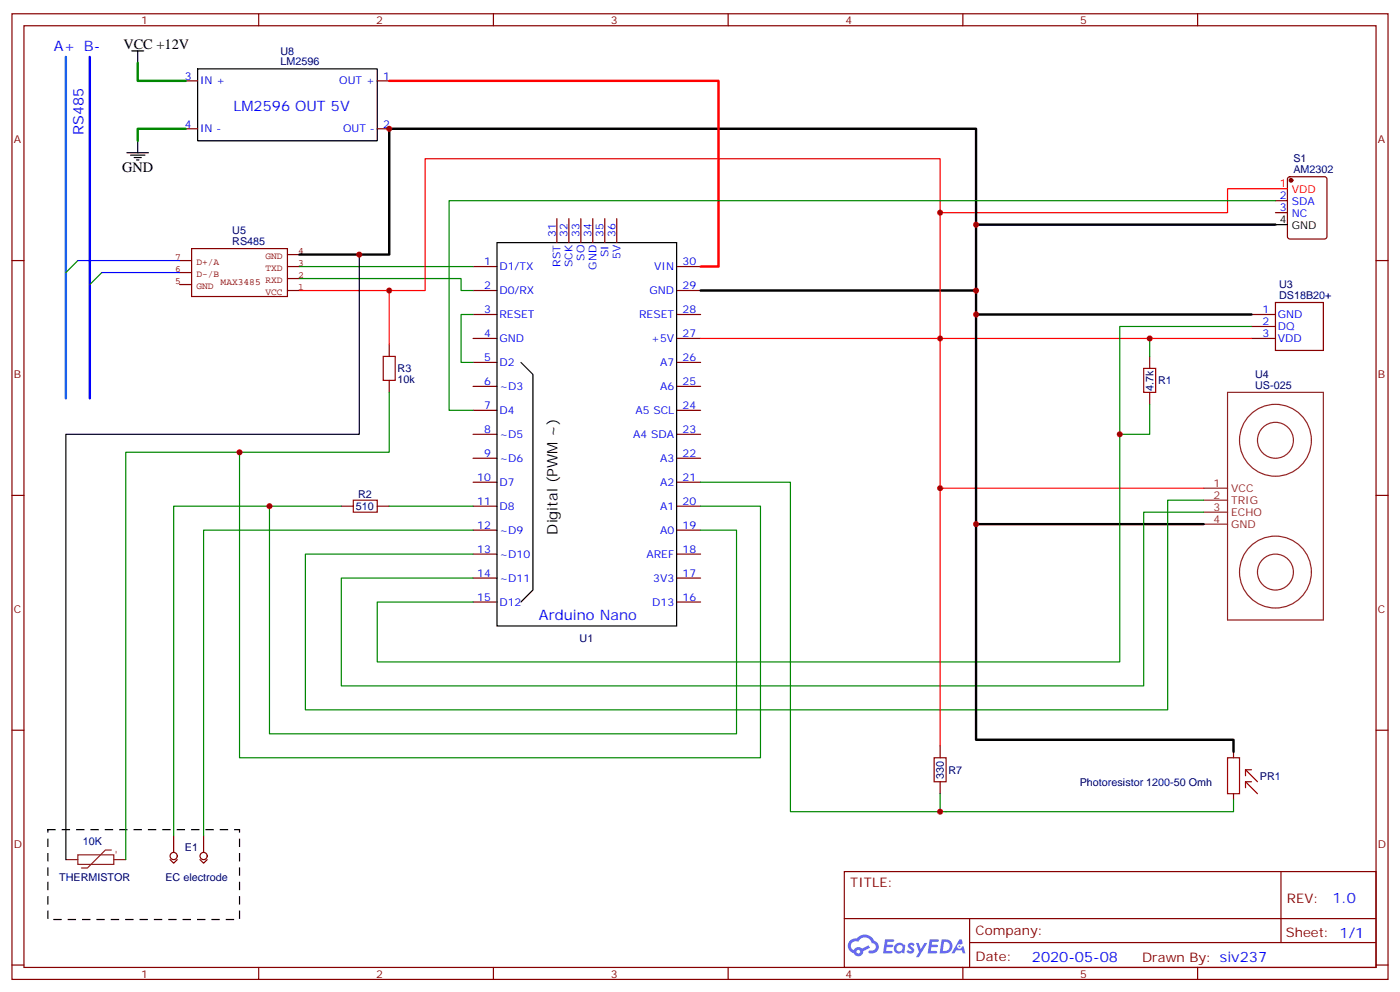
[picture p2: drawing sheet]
<svg xmlns="http://www.w3.org/2000/svg" width="412mm" height="292mm" viewBox="0 0 412 292" stroke-linecap="round" stroke-linejoin="round" font-family="sans-serif">
<g fill="none" stroke="#870000" stroke-width=".35">
<path d="M3.5 4.1h405.4v284.3h-405.4zM7.1 7.6h398.2v277.3h-398.2zM76.2 4.1v3.5M145.3 4.1v3.5M214.5 4.1v3.5M283.6 4.1v3.5M352.8 4.1v3.5M3.5 76.7h3.6M405.3 76.7h3.6M3.5 145.9h3.6M405.3 145.9h3.6M3.5 215h3.6"/>
<path d="M405.3 215h3.6M248.7 256.6h156.6v28.3h-156.6zM377.3 256.7v20.8M248.7 270.5h156.5M285.6 277.5h119.6M285.6 270.5v14.1M3.5 284.2h3.6M76.2 284.9v3.5M145.3 284.9v3.5M214.5 284.9v3.5M283.6 284.9v3.5M352.8 284.9v3.5"/>
<path d="M405.3 284.2h3.6"/>
</g>
<g fill="#5487ff">
<path d="M267.7 277.8a1.22 1.22 0 0 1 1.7 .3l-.4 .6a.47 .47 0 0 0-.3-.4 .47 .47 0 0 0-.5 .1l.1 .3a1.14 1.14 0 0 1 .8 1.7 1.14 1.14 0 0 1-1.9 0l-.2-.2 .5-.5 .7 .4a.29 .29 0 0 0 .3-.2 .29 .29 0 0 0-.2-.4 1.04 1.04 0 0 1-.6-1.7z"/>
<path d="M260.7 276.6h2.4l.3 .2-.2 .5h-1.8l-.1 .9h1.5l.3 .3-.3 .4h-1.6l-.2 1.1 1.7 .1 .2 .3-.2 .3h-2.6z"/>
<path d="M273.8 276.6h2.4l.3 .2-.1 .5h-1.8l-.2 .9h1.6l.3 .3-.4 .4h-1.6l-.1 1.1 1.7 .1 .2 .3-.2 .3h-2.6z"/>
<path d="M282.6 276.6h.7l.3 1.2-.6 .3a.69 .69 0 0 0-1 .3 .69 .69 0 0 0 .4 1 .69 .69 0 0 0 .9-.6l.5-.3 .6 2.2h-.8l-.2-.9h-1.8l-.5 .9h-.8z"/>
<path d="M269.8 277.7h.8l.6 1.8 1.1-1.8h.9l-2.6 4.1h-.8l.9-1.5z"/>
<path d="M277.4 276.6l-.6 4.1h1.3a2.11 2.11 0 0 0 2.5-2.1 2.11 2.11 0 0 0-2.5-2zM278.1 277.3a1.39 1.39 0 0 1 1.7 1.4 1.39 1.39 0 0 1-1.8 1.3h-.3z"/>
<path d="M263.7 278.2a1.54 1.54 0 0 0-.1 2.1 1.54 1.54 0 0 0 2.2 .2l.6 .2 .3-2.3-.2-.2-.4-.1a1.49 1.49 0 0 0-2.4 .1zM264 279.2a.94 .94 0 0 1 1.8 0 .94 .94 0 0 1-1.8 0z"/>
<path d="M250.4 276.9a2.18 2.18 0 0 0 1.1 3.8 1.44 1.44 0 0 0 1.6 .9 1.44 1.44 0 0 0 1.2-1.5l2-1-.5-.7-1.9 .9a1.47 1.47 0 0 0-2.4 .5 1.39 1.39 0 0 1-.7-2 1.39 1.39 0 0 1 2-.4 2.12 2.12 0 0 1 2.2-1.3 2.12 2.12 0 0 1 1.9 1.6 1.14 1.14 0 0 1 1.1 1.5 1.14 1.14 0 0 1-1.7 .7 .43 .43 0 0 0-.5 .3 .43 .43 0 0 0 .4 .5 1.98 1.98 0 0 0 2.5-1.2 1.98 1.98 0 0 0-1.2-2.5 3.1 3.1 0 0 0-5.3-.7l-.9 .1zM252.3 280.2a.55 .55 0 0 1 1.1 0 .55 .55 0 0 1-1.1 0z"/>
<circle cx="282.6" cy="278.7" r=".26"/>
</g>
<g fill="none" stroke="#870000" stroke-width=".35">
<path d="M54.7 23.8h3.5M54.7 37.9h3.5M111.1 23.8h3.6M111.1 37.9h3.6M375.7 59.1h3.5M379.5 52.2l.4-.2h10.3l.6 .5 .1 17.2-.5 .6-10.5 .1-.6-.5-.1-17.2zM139.3 78.5h7.1M164 64.4v7M167.6 64.4v7M171.1 64.4v7M174.6 64.4v7M178.2 64.4v7"/>
<path d="M181.7 64.4v7M199.3 78.5h7.1M375.7 62.6h3.5M139.3 85.5h7.1M139.3 92.6h7.1M139.3 99.7h7.1M199.3 85.5h7.1M199.3 92.6h7.1M199.3 99.7h7.1M368.7 92.6h7M368.7 99.7h7M368.7 96.1h7"/>
<path d="M375.7 89.1h14.1v14.1h-14.1zM114.7 101.4v3.6M114.7 112v3.5M139.3 106.7h7.1M139.3 113.8h7.1M199.3 106.7h7.1M199.3 113.8h7.1M338.7 105v3.5M338.7 115.5v3.6M139.3 120.8h7.1M139.3 127.9h7.1M139.3 134.9h7.1"/>
<path d="M199.3 120.8h7.1M199.3 127.9h7.1M199.3 134.9h7.1M100.5 149h3.6M111.1 149h3.6M139.3 142h7.1M139.3 149h7.1M139.3 156.1h7.1M199.3 142h7.1M199.3 149h7.1M199.3 156.1h7.1M139.3 163.2h7.1"/>
<path d="M139.3 170.2h7.1M139.3 177.3h7.1M199.3 163.2h7.1M199.3 170.2h7.1M199.3 177.3h7.1M276.9 219.6v3.5M276.9 230.2v3.5M363.4 221.4v1.7M363.4 233.7v1.8M50.1 253.1l1.1 1.1 1-1.1M51.2 246.1v4.9M58.9 253.1l1.1 1.1 1-1.1"/>
<path d="M60 246.1v4.9"/>
<circle cx="51.2" cy="252.1" r="1.06"/>
<circle cx="60" cy="252.1" r="1.06"/>
</g>
<path d="M38.8 15h3.5M40.6 15v3.5M58.2 20.3h52.9v21.2h-52.9zM37.4 45h6.3M38.5 45.7h4.2M39.5 46.4h2.1M40.2 47.1h.7M40.6 41.5v3.5M105.8 75v52.9h-86.4v125.2M146.4 71.4h52.9v112.9h-52.9zM375.7 66.1h3.5M153.5 106.7l3.5 3.5v63.5l-3.5 3.6" fill="none" stroke="#000" stroke-width=".35"/>
<g fill="none" stroke="#8c2424" stroke-width=".35">
<path d="M361.6 115.5h28.2v67.1h-28.2zM354.5 143.8h7.1M354.5 147.3h7.1M354.5 150.8h7.1M354.5 154.3h7.1M19.4 253.1h3.5M22.9 251.7h10.6v2.8h-10.6zM32.8 250.3h-1.8l-5.2 5.3h-1.8M33.5 253.1h3.5"/>
<circle cx="375.7" cy="129.6" r="10.6"/>
<circle cx="375.7" cy="129.6" r="5.3"/>
<circle cx="375.7" cy="168.5" r="10.6"/>
<circle cx="375.7" cy="168.5" r="5.3"/>
</g>
<path d="M379.2 55.6h-17.6v7h-84.7v81.2h77.6M276.9 62.6v-15.9h-151.7v38.8h-37M114.7 85.5v15.9M206.4 99.7h162.3M276.9 143.8v75.8" fill="none" stroke="#f00" stroke-width=".35"/>
<path d="M287.5 66.1v-28.2h-172.8v37.1h-26.5M375.7 66.1h-88.2v19.4h-81.1M287.5 85.5v7.1h81.2M287.5 92.6v61.7h67M287.5 154.3v63.5h75.9v3.6" fill="none" stroke="#000" stroke-width=".71"/>
<path d="M112.9 105h3.5v7h-3.5zM336.9 108.5h3.5v7h-3.5zM104.1 147.3h7v3.5h-7zM275.2 223.1h3.5v7.1h-3.5zM361.6 223.1h3.5v10.6h-3.5zM366.9 226.7l3.5 3.5M366.9 226.7h1.8M366.9 226.7v1.7M366.9 230.2v1.8M366.9 230.2h1.8M366.9 230.2l3.5 3.5" fill="none" stroke="#a10000" stroke-width=".35"/>
<g fill="none" stroke="#008700" stroke-width=".35">
<path d="M375.7 59.1h-243.4v61.7h7M22.9 76.7l-3.5 3.6M88.2 78.5h51.1M30 80.3l-3.5 3.5M88.2 82h47.6v3.5h3.5M139.3 92.6h-3.5v14.1h3.5M338.7 99.7v5.3M368.7 96.1h-38.9v98.8h-218.7v-17.6h28.2M114.7 115.5v17.7h-77.7v119.9M338.7 119.1v8.8h-8.9M70.6 133.2v89.9h153.4v-74.1h-17.6M79.4 149v67.1h137.6v-60h-10.6"/>
<path d="M100.5 149h-49.3v97.1M114.7 149h24.6M139.3 156.1h-79.3v90M206.4 142h26.4v97h130.6v-3.5M354.5 147.3h-10.5v61.7h-254v-45.8h49.3M354.5 150.8h-17.6v51.2h-236.4v-31.8h38.8M276.9 233.7v5.3"/>
</g>
<path d="M52.9 76.7h3.5M56.4 73.2h28.3v14.1h-28.3zM84.7 78.5h3.5M84.7 75h3.5M52.9 83.8h3.5M52.9 80.3h3.5M84.7 85.5h3.5M84.7 82h3.5" fill="none" stroke="#850000" stroke-width=".35"/>
<path d="M14.1 244.3h56.5v26.5h-56.5z" fill="none" stroke="#000" stroke-width=".35" stroke-dasharray="2.1 2.1"/>
<path d="M19.4 16.8v100.5" fill="none" stroke="#06f" stroke-width=".71"/>
<path d="M26.5 16.8v100.5" fill="none" stroke="#00f" stroke-width=".71"/>
<path d="M30 80.3h22.9" fill="none" stroke="#00f" stroke-width=".35"/>
<path d="M22.9 76.7h30" fill="none" stroke="#30f" stroke-width=".35"/>
<path d="M114.7 23.8h97v54.7h-5.3" fill="none" stroke="#f00" stroke-width=".71"/>
<path d="M40.6 18.5v5.3h14.1M54.7 37.9h-14.1v3.6" fill="none" stroke="#008700" stroke-width=".71"/>
<circle cx="380.3" cy="53.1" r=".53" fill="#870000" stroke="#870000" stroke-width=".35"/>
<g fill="#c00">
<circle cx="276.9" cy="62.6" r=".88"/>
<circle cx="287.5" cy="85.5" r=".88"/>
<circle cx="287.5" cy="66.1" r=".88"/>
<circle cx="105.8" cy="75" r=".88"/>
<circle cx="114.7" cy="85.5" r=".88"/>
<circle cx="114.7" cy="37.9" r=".88"/>
<circle cx="276.9" cy="239" r=".88"/>
<circle cx="276.9" cy="143.8" r=".88"/>
<circle cx="70.6" cy="133.2" r=".88"/>
<circle cx="329.8" cy="127.9" r=".88"/>
<circle cx="276.9" cy="99.7" r=".88"/>
<circle cx="287.5" cy="92.6" r=".88"/>
<circle cx="338.7" cy="99.7" r=".88"/>
<circle cx="79.4" cy="149" r=".88"/>
<circle cx="287.5" cy="154.3" r=".88"/>
</g>
<g font-size="4.2" fill="#00f">
<text x="15.9" y="15">A+ B-</text>
<text x="68.8" y="32.6">LM2596 OUT 5V</text>
<text x="24.6" y="39.7" transform="rotate(-90 24.6 39.7)">RS485</text>
<text x="158.7" y="182.6">Arduino Nano</text>
<text x="392.5" y="265.9">1.0</text>
<text x="304" y="283.3">2020-05-08</text>
</g>
<g font-size="4.2">
<text x="36.3" y="14.3">VCC +12V</text>
<text x="36" y="50.6">GND</text>
<text x="164.2" y="157.4" transform="rotate(-90 164.2 157.4)">Digital (PWM ~)</text>
</g>
<g font-size="3.9" fill="#800">
<text x="250.5" y="261.2">TITLE:</text>
<text x="379.1" y="265.9">REV:</text>
<text x="287.4" y="275.4">Company:</text>
<text x="378.7" y="276">Sheet: 1/1</text>
<text x="287.4" y="283.1">Date:</text>
<text x="336.4" y="283.2">Drawn By: siv237</text>
</g>
<g font-size="3.2" fill="#800">
<text x="41.6" y="7.1">1</text>
<text x="110.8" y="7.1">2</text>
<text x="179.9" y="7.1">3</text>
<text x="249.1" y="7.1">4</text>
<text x="318.2" y="7.1">5</text>
<text x="4.1" y="42.2">A</text>
<text x="405.9" y="42.2">A</text>
<text x="4.1" y="111.3">B</text>
<text x="405.9" y="111.3">B</text>
<text x="4.1" y="180.4">C</text>
<text x="405.9" y="180.4">C</text>
<text x="4.1" y="249.6">D</text>
<text x="405.9" y="249.6">D</text>
<text x="41.6" y="287.9">1</text>
<text x="110.8" y="287.9">2</text>
<text x="179.9" y="287.9">3</text>
<text x="249.1" y="287.9">4</text>
<text x="318.2" y="287.9">5</text>
</g>
<g font-size="3.2" fill="#000080">
<text x="82.6" y="16.1">U8</text>
<text x="82.6" y="19.2">LM2596</text>
<text x="381" y="47.8">S1</text>
<text x="381" y="51">AM2302</text>
<text x="68.4" y="69">U5</text>
<text x="68.4" y="72.1">RS485</text>
<text x="376.8" y="87.9">DS18B20+</text>
<text x="376.8" y="84.7">U3</text>
<text x="117.1" y="112.8">10k</text>
<text x="117.1" y="109.6">R3</text>
<text x="341.1" y="113.1">R1</text>
<text x="369.7" y="111.3">U4</text>
<text x="339.8" y="115.2" transform="rotate(-90 339.8 115.2)">4.7k</text>
<text x="369.7" y="114.5">US-025</text>
<text x="105.5" y="146.7">R2</text>
<text x="104.9" y="150.2">510</text>
<text x="170.7" y="189">U1</text>
<text x="279.4" y="227.8">R7</text>
<text x="278" y="229.3" transform="rotate(-90 278 229.3)">330</text>
<text x="318.1" y="231.3">Photoresistor 1200-50 Omh</text>
<text x="371.1" y="229.6">PR1</text>
<text x="24.4" y="249">10K</text>
<text x="54.4" y="250.7">E1</text>
<text x="17.4" y="259.5">THERMISTOR</text>
<text x="48.7" y="259.5">EC electrode</text>
</g>
<g font-size="3.2" fill="#00f">
<text x="54.4" y="23.5">3</text>
<text x="112.9" y="23.5">1</text>
<text x="58.9" y="24.9">IN +</text>
<text x="99.9" y="24.9">OUT +</text>
<text x="54.4" y="37.6">4</text>
<text x="58.9" y="39">IN -</text>
<text x="101.1" y="39">OUT -</text>
<text x="112.9" y="37.6">2</text>
<text x="377" y="58.7">2</text>
<text x="377" y="62.3">3</text>
<text x="380.5" y="60.5">SDA</text>
<text x="380.5" y="64">NC</text>
<text x="163.7" y="69.7" transform="rotate(-90 163.7 69.7)">31</text>
<text x="167.2" y="69.7" transform="rotate(-90 167.2 69.7)">32</text>
<text x="170.7" y="69.7" transform="rotate(-90 170.7 69.7)">33</text>
<text x="174.3" y="69.7" transform="rotate(-90 174.3 69.7)">34</text>
<text x="177.8" y="69.7" transform="rotate(-90 177.8 69.7)">35</text>
<text x="181.3" y="69.7" transform="rotate(-90 181.3 69.7)">36</text>
<text x="172.2" y="76.8" transform="rotate(-90 172.2 76.8)">SO</text>
<text x="179.2" y="75.6" transform="rotate(-90 179.2 75.6)">SI</text>
<text x="182.7" y="76.3" transform="rotate(-90 182.7 76.3)">5V</text>
<text x="142.6" y="78.1">1</text>
<text x="147.1" y="79.6">D1/TX</text>
<text x="165.1" y="78.5" transform="rotate(-90 165.1 78.5)">RST</text>
<text x="168.6" y="78.7" transform="rotate(-90 168.6 78.7)">SCK</text>
<text x="175.7" y="79.4" transform="rotate(-90 175.7 79.4)">GND</text>
<text x="192.7" y="79.6">VIN</text>
<text x="201.1" y="78.1">30</text>
<text x="142.6" y="85.2">2</text>
<text x="147.1" y="86.6">D0/RX</text>
<text x="191.3" y="86.6">GND</text>
<text x="201.1" y="85.2">29</text>
<text x="142.6" y="92.3">3</text>
<text x="147.1" y="93.7">RESET</text>
<text x="188.3" y="93.7">RESET</text>
<text x="201.1" y="92.3">28</text>
<text x="371.9" y="92.3">1</text>
<text x="371.9" y="95.8">2</text>
<text x="376.4" y="93.7">GND</text>
<text x="142.6" y="99.3">4</text>
<text x="147.1" y="100.7">GND</text>
<text x="191.8" y="100.7">+5V</text>
<text x="201.1" y="99.3">27</text>
<text x="371.9" y="99.3">3</text>
<text x="376.4" y="97.2">DQ</text>
<text x="376.4" y="100.7">VDD</text>
<text x="142.6" y="106.4">5</text>
<text x="147.1" y="107.8">D2</text>
<text x="194.4" y="107.8">A7</text>
<text x="201.1" y="106.4">26</text>
<text x="142.6" y="113.4">6</text>
<text x="201.1" y="113.4">25</text>
<text x="147.1" y="114.8">~D3</text>
<text x="194.4" y="114.8">A6</text>
<text x="142.6" y="120.5">7</text>
<text x="147.1" y="121.9">D4</text>
<text x="187.2" y="121.9">A5 SCL</text>
<text x="201.1" y="120.5">24</text>
<text x="142.6" y="127.5">8</text>
<text x="147.1" y="128.9">~D5</text>
<text x="186.5" y="128.9">A4 SDA</text>
<text x="201.1" y="127.5">23</text>
<text x="142.6" y="134.6">9</text>
<text x="147.1" y="136">~D6</text>
<text x="194.4" y="136">A3</text>
<text x="201.1" y="134.6">22</text>
<text x="140.6" y="141.6">10</text>
<text x="147.1" y="143.1">D7</text>
<text x="194.4" y="143.1">A2</text>
<text x="201.1" y="141.6">21</text>
<text x="140.6" y="148.7">11</text>
<text x="201.1" y="148.7">20</text>
<text x="140.6" y="155.8">12</text>
<text x="147.1" y="150.1">D8</text>
<text x="194.4" y="150.1">A1</text>
<text x="201.1" y="155.8">19</text>
<text x="147.1" y="157.2">~D9</text>
<text x="194.4" y="157.2">A0</text>
<text x="140.6" y="162.8">13</text>
<text x="147.1" y="164.2">~D10</text>
<text x="190.4" y="164.2">AREF</text>
<text x="201.1" y="162.8">18</text>
<text x="140.6" y="169.9">14</text>
<text x="147.1" y="171.3">~D11</text>
<text x="192.4" y="171.3">3V3</text>
<text x="201.1" y="169.9">17</text>
<text x="140.6" y="176.9">15</text>
<text x="147.1" y="178.3">D12</text>
<text x="192.1" y="178.3">D13</text>
<text x="201.1" y="176.9">16</text>
</g>
<g font-size="3.2" fill="#f00">
<text x="377" y="55.2">1</text>
<text x="380.5" y="57">VDD</text>
</g>
<g font-size="3.2">
<text x="377" y="65.8">4</text>
<text x="380.5" y="67.6">GND</text>
</g>
<g font-size="3.2" fill="#8d2323">
<text x="357.5" y="143.4">1</text>
<text x="357.5" y="146.9">2</text>
<text x="362.7" y="144.8">VCC</text>
<text x="362.7" y="148.3">TRIG</text>
<text x="357.5" y="150.5">3</text>
<text x="357.5" y="154">4</text>
<text x="362.7" y="151.9">ECHO</text>
<text x="362.7" y="155.4">GND</text>
</g>
<g font-size="2.8" fill="#840000">
<text x="51.6" y="76.7">7</text>
<text x="78.2" y="76.3">GND</text>
<text x="87.8" y="74.9">4</text>
<text x="51.6" y="83.7">5</text>
<text x="51.6" y="80.2">6</text>
<text x="57.9" y="81.6">D-/B</text>
<text x="57.9" y="78.1">D+/A</text>
<text x="65" y="83.8">MAX3485 RXD</text>
<text x="78.2" y="79.8">TXD</text>
<text x="87.8" y="82">2</text>
<text x="87.8" y="78.5">3</text>
<text x="57.9" y="85.1">GND</text>
<text x="78.2" y="86.9">VCC</text>
<text x="87.8" y="85.5">1</text>
</g>
<text font-size="2.8" fill="#8d2323" x="33.5" y="250.3" transform="rotate(90 33.5 250.3)">-</text>
</svg>
